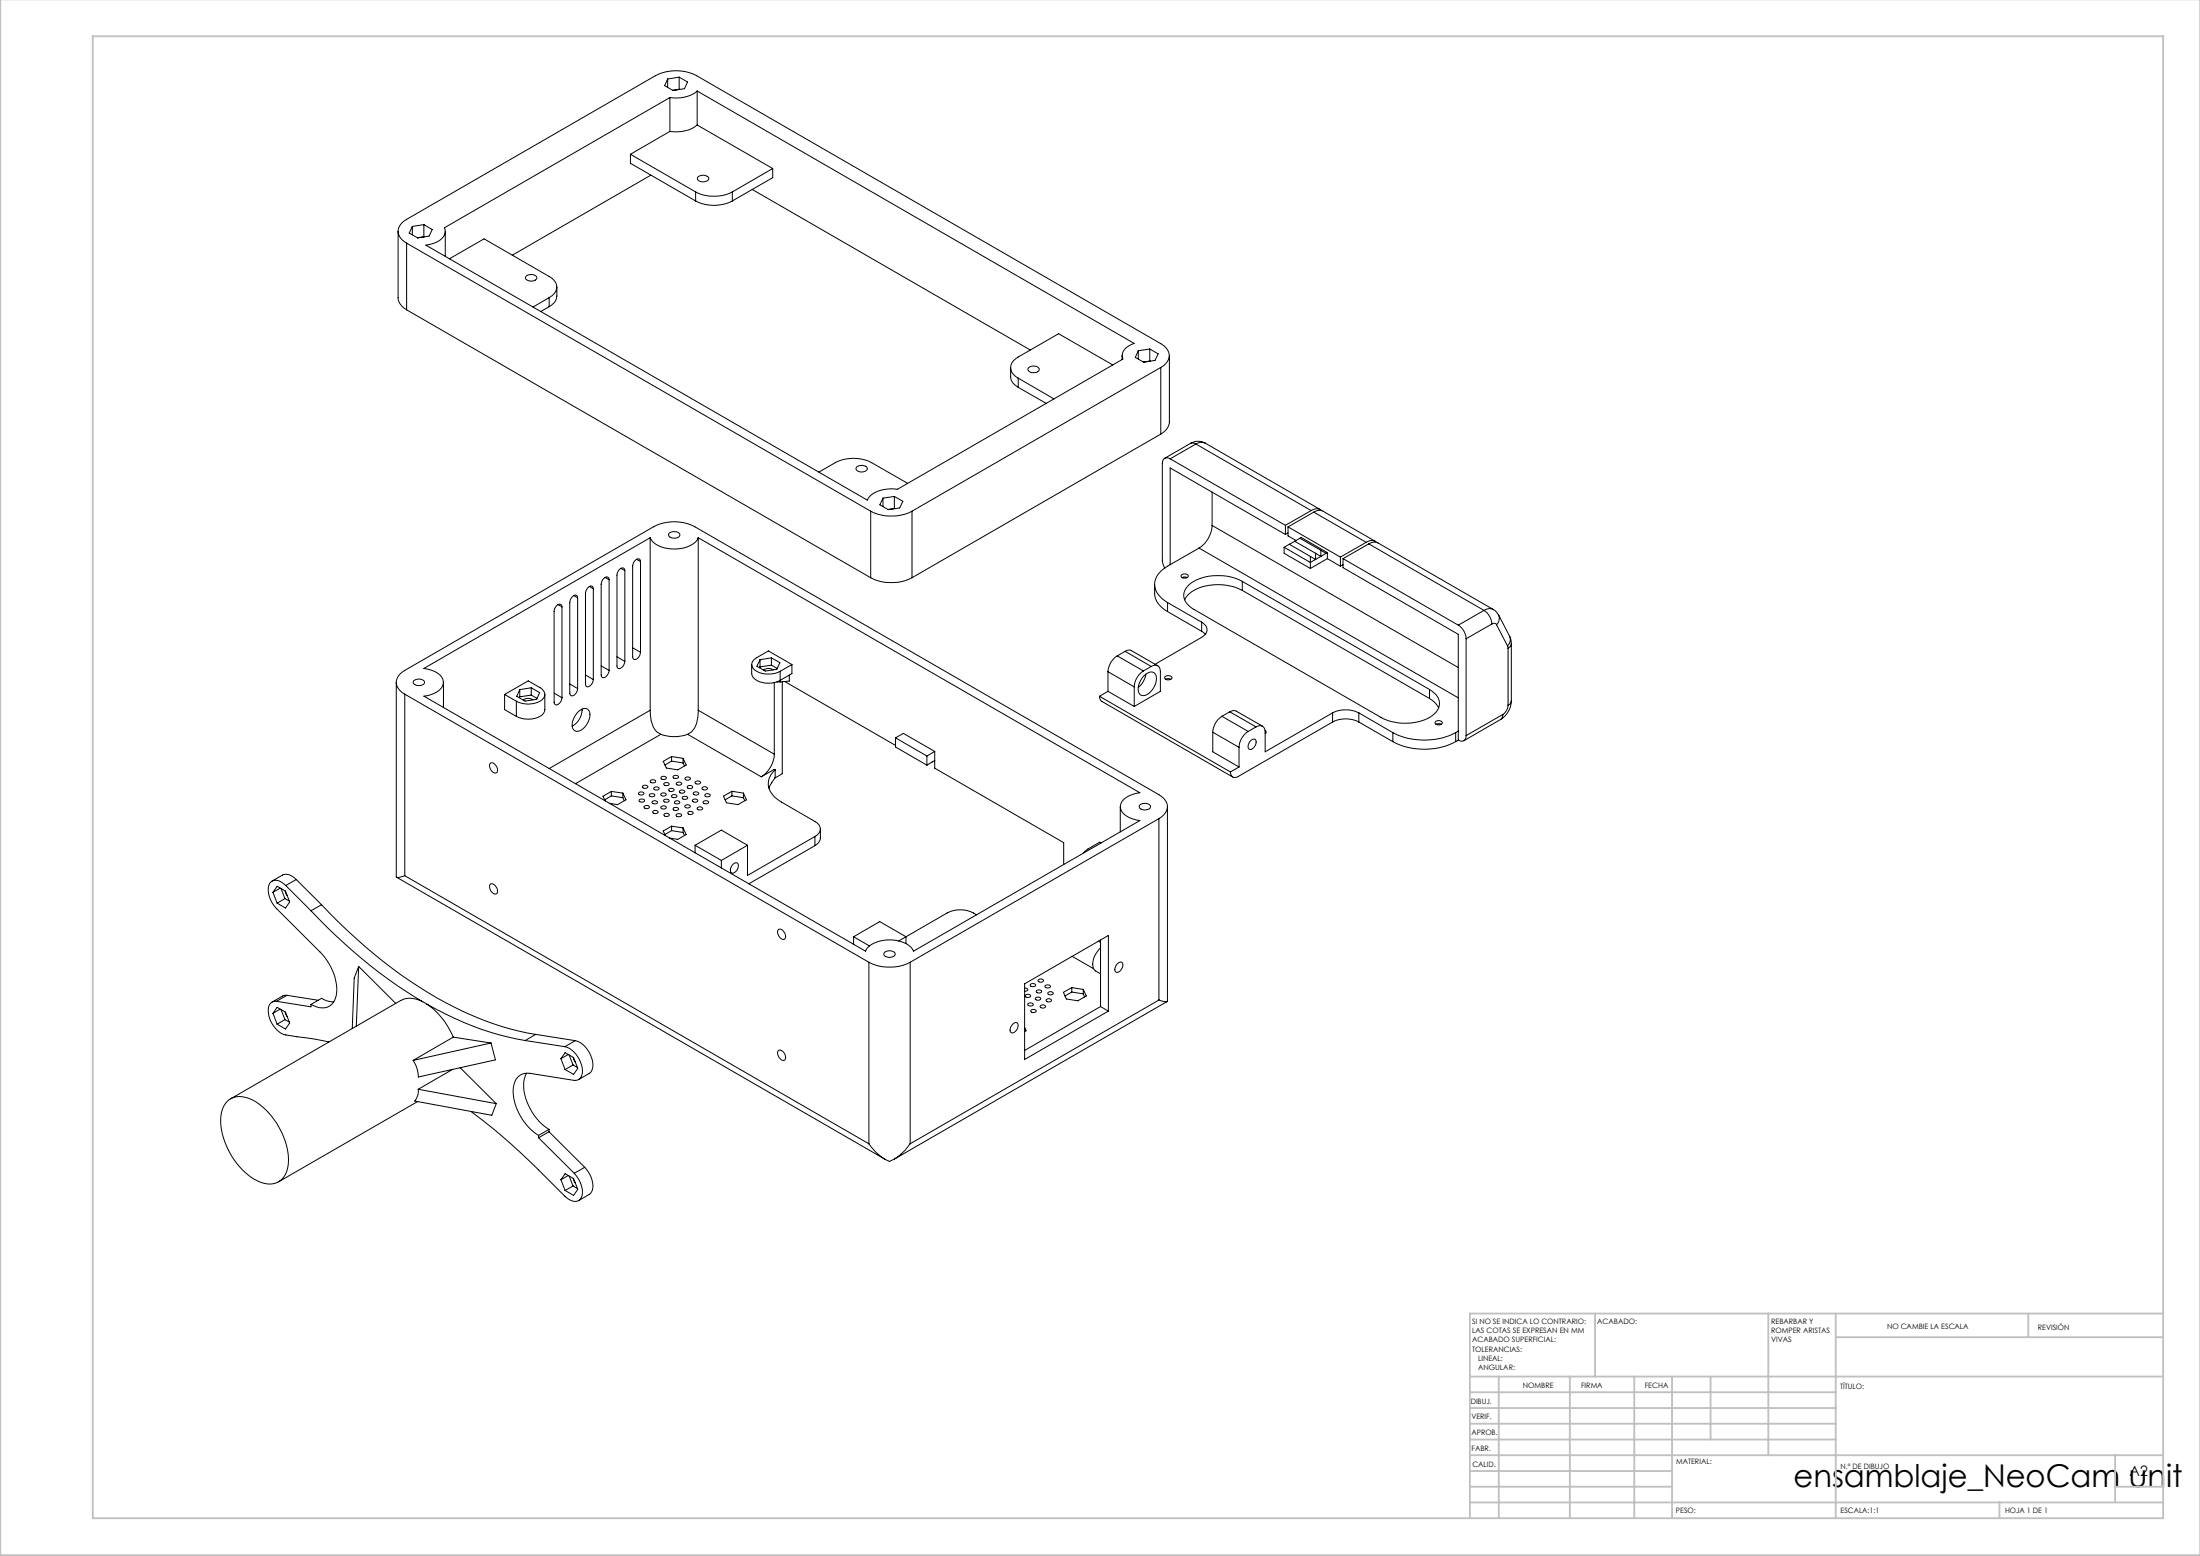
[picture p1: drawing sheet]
<svg xmlns="http://www.w3.org/2000/svg" width="594mm" height="420mm" viewBox="0 0 594 420" stroke-linecap="round" stroke-linejoin="round" font-family="sans-serif">
<g fill="none" stroke="#c0c0c0" stroke-width=".5">
<path d="M.1 -.1v419.9h594M25 9.8h559.1v400h-559.1zM430.7 354.6v17M477.4 354.6v38.2M495.7 354.6v55.2M547.7 354.6v6.3M584.1 354.6h-187.2v55.2M396.9 371.6h187.2M396.9 375.8h98.8M404.7 371.6v38.2M423.9 371.6v38.2M441.3 371.6v38.2"/>
<path d="M451.4 371.6v38.2M461.9 371.6v17M495.7 360.9h88.4M396.9 388.6h98.8M396.9 384.3h98.8M396.9 380.1h98.8M396.9 397.1h54.5M396.9 392.8h187.2M571.1 392.8v12.7M396.9 405.5h187.2M396.9 401.3h54.5M539.9 405.5v4.3"/>
<path d="M571.1 401.3h13"/>
</g>
<g fill="none" stroke="#000" stroke-width=".27">
<path d="M180.3 21.3v2.3M180.9 26.3v9.2M180.9 35.5l-10.7 6.1M183.4 20.8l2.2 1.3-.8 1.8-3.1 .5-2.2-1.3 .8-1.8M183.4 20.8l-3.1 .5M183.4 24.1l-1.8 .3M183.4 24.1h.1M183.4 20.8v3.3M188.2 24.6l118 68.1a3.9 3.9 0 0 0-3.2 3.6l.2 .6-60.9 35.2a8.6 8.6 0 0 0-7.8 2.3l-.3 .6-119.2-68.8a6.2 6.2 0 0 0 5.1-2.9l.1-.6-.2-1.2 60.9-35.2M188.2 24.6a9.3 9.3 0 0 1-7.3 1.7M188.2 33.7a9.4 9.4 0 0 1-7.3 1.8M188.2 33.7l20.4 11.8"/>
<path d="M188.2 24.6v9.1M170.2 41.6v2.5l17.6 10.1M170.2 41.6l17.6 10.2M175.7 47.3l-37.4 21.6M187.8 51.8a11.1 11.1 0 0 0 9.9 0M187.8 54.2a10.8 10.8 0 0 0 9.9 0M187.8 51.8v2.4M188.4 47.9a2 2 0 0 1 3 .2 1.71 1.71 0 0 1-1.5 1 1.71 1.71 0 0 1-1.6-1zM197.7 51.8v2.4M203.1 51.1l75.1 43.4M208.6 45.5v2.5l-10.9 6.2M208.6 45.5l-10.9 6.3"/>
<path d="M107.5 62.4v18a4 4 0 0 0 2.3 3.2M109.8 65.6a3.3 3.3 0 0 1-1.4-5.4l1.4-1 67.2-38.8a12.2 12.2 0 0 1 11.1 0l125.3 72.4a3.3 3.3 0 0 1 1.3 5.4l-1.3 1M109.8 65.6l125.3 72.4M109.8 65.6v18M111.3 61.1v2.3M114.4 60.6l2.3 1.4-.8 1.7-3.1 .5-2.3-1.3 .8-1.8M114.4 60.6l-3.1 .5M114.4 63.9l-1.7 .3M114.4 63.9h.1M114.4 60.6v3.3M120.2 62.4v6.8M121.3 69.9l9.4-5.4 17.6 10.1a3 3 0 0 1 2.1 2.9 3 3 0 0 1-2.1 2.8"/>
<path d="M142.1 74.5a1.79 1.79 0 0 1 2.9 .6 1.88 1.88 0 0 1-3.1-.1zM150.4 77.5a4.5 4.5 0 0 1-1.4 4.8l-.7 .5M109.8 83.6l125.3 72.3M148.3 80.3l-4.4 2.6M148.3 80.3v2.5M148.3 82.8l-2.3 1.3M272.9 99.2a4.4 4.4 0 0 0 1.3 4.9l.7 .4M277.8 99.2a1.75 1.75 0 0 1 2.8 .6 1.85 1.85 0 0 1-3.1-.1zM300.5 98.5l-14.7-8.4-10.9 6.3a3 3 0 0 0-2 2.8 3 3 0 0 0 2 2.9M303 96v1.1M307.3 94.7v2.2M310.4 94.2l2.3 1.3-.8 1.8-3.1 .5-2.3-1.3 .8-1.8"/>
<path d="M310.4 94.2l-3.1 .5M310.4 97.5l-1.7 .2M310.4 97.5h.1M310.4 94.2v3.3M313.4 99.2l-67.2 38.8M313.4 99.2v18M315.7 96v17.9a4 4 0 0 1-2.3 3.3M274.9 102.1l9.7 5.6M274.9 104.5l7.6 4.4M274.9 102.1v2.4M313.4 117.2l-67.2 38.7M321.4 119.7a1.5 1.5 0 0 1 1.5 .2"/>
<path d="M321.4 119.7l-6.9 4M322.9 119.9l31.1 17.9M322.9 119.9l-7 3.9M325.4 119.6a4 4 0 0 0-4 .1M325.4 119.6l-1.1-.2-1.4 .5M325.4 119.6l31.1 18M221.1 127.4l4.4-2.5a10.8 10.8 0 0 1 9.9 0l9.7 5.6M231.2 126.2a1.96 1.96 0 0 1 3 .2 1.56 1.56 0 0 1-2.5 .8 .73 .73 0 0 1-.5-1zM235.1 138a12.4 12.4 0 0 0 11.1 0M235.1 138v17.9M238.4 134.5v2.3M241.5 134l2.3 1.3-.9 1.8-3.1 .5-2.2-1.3 .8-1.8"/>
<path d="M241.5 134l-3.1 .5M241.5 137.2l-1.8 .3M241.5 137.2v.1M241.5 134v3.2M246.2 138v17.9M315.9 123.8a1.3 1.3 0 0 0-1.4-.1 1.3 1.3 0 0 0-.7 1.4v26.1l.2 1 .5 1.1M315.9 123.8l31.2 18M327.3 132.8v9M354 137.8l1.5-.5 .8 .2 .5 .3M354 137.8l-6.9 4M354.7 138.2l1-.4 1.3 .1 14.4 8.2M354.7 138.2l14.2 8.2"/>
<path d="M354.7 138.2l-6.9 4M159.1 158.3l1.1 .6M160.2 158.9l-.3-.6a1.62 1.62 0 0 0-1.8 1.8v24.5l.2 .7a1.67 1.67 0 0 0 1.9-1.9M160.2 158.9v24.5M163.4 155.9l1.1 .6M164.5 156.5l-.3-.7a1.62 1.62 0 0 0-1.9 1.9v24.5l.3 .6a1.52 1.52 0 0 0 1.8-1.4l.1-.4M164.5 156.5v24.5M167.6 153.4l1.1 .6M168.7 154l-.2-.6a1.64 1.64 0 0 0-1.9 1.8v24.6l.2 .6a1.67 1.67 0 0 0 1.9-1.9M168.7 154v24.5M171.9 151l1 .6M172.9 151.6l-.2-.7a1.62 1.62 0 0 0-1.9 1.9v24.5l.3 .6a1.62 1.62 0 0 0 1.8-1.8"/>
<path d="M172.9 151.6v24.5M175.5 145.2l-61.1 35.2 1.1 .2a5.1 5.1 0 0 1 4.2 3.3 3.3 3.3 0 0 1-2.4 3.2l-2.9 .8 119.3 68.8a6.6 6.6 0 0 1 5.9-3 7.9 7.9 0 0 1 6.7 2.5l.4 .5 61.1-35.2-1.1-.2a5.1 5.1 0 0 1-4.2-3.3 3.3 3.3 0 0 1 2.4-3.2l2.9-.8-119.3-68.8M175.5 145.2a6.6 6.6 0 0 0 6 3 7.9 7.9 0 0 0 6.7-2.4l.3-.6M175.5 145.2v46.5M180.7 143.9a1.89 1.89 0 0 1 2.9 .5 1.82 1.82 0 0 1-3.1 .1zM188.5 145.2v46.5M235.1 155.9a12.4 12.4 0 0 0 11.1 0M311.7 157.7a8.3 8.3 0 0 0 .4 4.1l1.2 1.8 1.9 1.5M315.9 152.4a6.1 6.1 0 0 0-4 6.3l.9 1.8 1 1.2 1.4 .9M319 155.2a1.17 1.17 0 0 1 1.9 .3 1.11 1.11 0 0 1-1.1 .6 1.11 1.11 0 0 1-.9-.7zM319.2 155.9l.5-.2 .9 .2M323.7 147.9l-7.8 4.5"/>
<path d="M323.7 147.9l70 40.5M327.3 141.8a7.8 7.8 0 0 1-3.6 6.1M327.3 141.8l66.4 38.4M335.4 156.9a14.1 14.1 0 0 0-14.3 .9 3.6 3.6 0 0 0 0 5.8l1.2 .9 50.6 29.2a14.2 14.2 0 0 0 13.7-.5 3.8 3.8 0 0 0 2.1-3.3 3.8 3.8 0 0 0-2.1-3.4l-.6-.4M335.4 159.4a14 14 0 0 0-14.3 .8l-1.2 1.7M335.4 156.9l50.6 29.2M335.4 156.9v2.5M335.4 159.4l50.6 29.1M346.7 147.7l7.1 4.1 2.8-1.6M346.7 147.7v1.6l7.1 4.1M347.1 144.3l-31.2-18v26.1M347.1 141.8v2.5"/>
<path d="M347.8 142.2l14.1 8.2M347.8 142.2v2.5l2.1 1.2M347.8 143.8l-.7 .5M348.1 146.9l-1.4 .8M348.1 146.9l5.7 3.3M349.6 146.1l-1.5 .8M349.6 146.1l5.6 3.2M351 145.3l-1.4 .8M351 145.3l.3-.2 7.1 4.1M351 145.3l5.6 3.2M353.8 150.2v3.2M355.2 149.3v1.7l-1.4-.8"/>
<path d="M355.2 149.3l1.4 .9M356.6 148.5v1.7M356.6 148.5l1.4 .8M358 149.3l-1.4 .9M358.4 150.8l3.5 2M358.4 149.2l-.4 .1M358.4 149.2v1.6M358.4 150.8l-4.6 2.6M361.9 150.4v2.4M362.6 150.8v2.4l31.1 18v28.6M362.6 150.8l31.1 18M362.6 152.4l-.7 .4"/>
<path d="M368.9 146.4l1.4-.5 .9 .1 .5 .4M368.9 146.4l-7 4M369.6 146.8l1.4-.5 1.1 .3 31.1 17.9M369.6 146.8l31.1 18M369.6 146.8l-7 4M150.7 163.2l1 .6M151.7 163.8l-.2-.6a1.59 1.59 0 0 0-1.9 1.8v24.5l.3 .7a1.61 1.61 0 0 0 1.8-1.9M151.7 163.8v24.5M154.9 160.7l1.1 .7M156 161.4l-.3-.7a1.67 1.67 0 0 0-1.9 1.9v24.5l.3 .6a1.62 1.62 0 0 0 1.9-1.8M156 161.4v24.5M162.3 179.8l2.2 1.2"/>
<path d="M166.6 177.3l2.1 1.2M170.8 174.9l2.1 1.2M203 179.4v2.4a3.1 3.1 0 0 0 2.7 2.4 6.7 6.7 0 0 0 4.9-.6l3.2-1.8v-2.4M205.2 178.1v1.9M208.3 177.6l2.3 1.3-.9 1.8-3.1 .4-2.2-1.3 .8-1.7M208.3 177.6l-3.1 .5M208.3 179.5l1.5 .9M208.3 179.5l-3.1 .5M208.3 177.6v1.9M213.8 179.4l-6.3-3.7-3.2 1.8a1.93 1.93 0 0 0-1.3 1.9 1.93 1.93 0 0 0 1.3 1.8 7.2 7.2 0 0 0 6.3 0M213.8 179.4l-3.2 1.8M301.7 177a5.2 5.2 0 0 0-2.5 4.3"/>
<path d="M301.7 177l7 4.1M303.8 175.8l.8-.3 .8 .1 7.2 4.1M303.8 175.8l-2.1 1.2M303.8 175.8l7 4.1M310.8 179.9a1.49 1.49 0 0 1 1.8-.2 1.49 1.49 0 0 1 .7 1.6v5.3l-7.1 4.1M310.8 179.9l-2.1 1.2M315.2 162.6l9.2 5.3M315.2 162.6v2.5M315.2 165.1l9.2 5.3M324.4 167.9a2.17 2.17 0 0 1 1.5 2.1 2.17 2.17 0 0 1-1.5 2l-12.5 7.3M324.4 170.4l1 .8M324.4 167.9v2.5"/>
<path d="M393.7 168.8a4.6 4.6 0 0 1 2.2 3.6M395.9 172.4v26.2M400.7 164.8a4.8 4.8 0 0 1 2.1 3.6M400.7 164.8l-7 4M402.8 168.4a.84 .84 0 0 1 1.3 .2M402.8 168.4l-6.9 4M403.2 164.5l.8 .7 .6 .8M403.2 164.5l-1.1-.2-1.4 .5M404.1 168.6l2.9 5.8M404.6 166l.2 .8a2.4 2.4 0 0 1-.7 1.8M404.6 166l3 5.7M407 174.4l.2 .6"/>
<path d="M407.2 175v15.4M407.6 171.7l.4 1 .1 1M407.6 171.7l.1 .3a2.28 2.28 0 0 1-.7 2.4M408.1 173.7a1.42 1.42 0 0 1-.9 1.3M408.1 173.7v15.5M107 184.2v52.5l.5 .2 1.8-.5M109.3 187.4a3.3 3.3 0 0 1-1.3-5.4l1.3-1 67.2-38.8a12.2 12.2 0 0 1 11.1 0l125.3 72.3a3.3 3.3 0 0 1 1.4 5.4l-1.4 1.1M109.3 187.4l125.3 72.3M109.3 187.4v49M111.8 183.7a1.9 1.9 0 0 1 2.9 .5 1.85 1.85 0 0 1-3.2 .1zM119.7 184.2v6.8M136.2 187.4l6.4-3.6 3.2 1.8a1.94 1.94 0 0 1 1.3 1.8 1.94 1.94 0 0 1-1.3 1.9 7 7 0 0 1-6.4 0"/>
<path d="M136.2 187.4v4.1l3.2 1.9M136.2 187.4l3.2 1.9M139.4 189.3v4.1M140.3 188.1l-.1 .2M140.3 186.1v2M143.4 185.6l2.3 1.4-.8 1.8-3.1 .4-2.3-1.3 .8-1.8M143.4 185.6l-3.1 .5M143.4 187.6l-3.1 .5M143.4 187.6l1.6 .9M143.4 185.6v2M143.9 188.9a2.25 2.25 0 0 0-2.6 0M147.1 187.4v4.1a2.99 2.99 0 0 1-2.8 2.4l-1.7 .2a6.4 6.4 0 0 1-3.2-.7"/>
<path d="M149.6 187.1l2.1 1.2M153.8 184.6l2.2 1.3M156 192.2a1.88 1.88 0 0 1 3.1-.3 4.6 4.6 0 0 1-3.1 5.5 1.52 1.52 0 0 1-1.5-2l.7-2zM157.2 191.4a5.3 5.3 0 0 1-2.7 4.6M158.1 182.2l2.1 1.2M175.5 191.7a8.3 8.3 0 0 0 1.8 5.9l1.1 .6M175.5 191.7l-27.2 15.8M178.4 198.2a10.6 10.6 0 0 0 7.3 0M178.4 198.2l-23 13.3M185.7 198.2l19.8 11.5M188.5 191.7v.2a8.9 8.9 0 0 1-1.8 5.6l-1 .7M188.5 191.7l20.6 11.9"/>
<path d="M205.2 180l-.1 .3M208.7 180.8a2.3 2.3 0 0 0-2.6 .1M209.1 184.2v19.4M209.8 184.1h.8M210.6 181.2v2.9M211.2 184v24.9l-2 1.1M211.9 184l29.9 17.2M213.1 182.2v1.7l-2.5 .2M241.8 199.2l2.1-1.2 8.5 4.8M241.8 199.2l8.5 4.9M241.8 199.2v2.4l8.5 4.9M296.9 187.9l.1 .9 .5 .5 35.3 20.4"/>
<path d="M296.9 187.9l35.3 20.5M299.2 186.6l-2.3 1.3M299.2 186.6l7 4.1M299.2 181.3l7 4.1M299.2 181.3v5.3M306.2 185.4v5.3M308.6 182.7a2.4 2.4 0 0 1 3.1-1 4 4 0 0 1-1 5 1.94 1.94 0 0 1-3.2 .4 4.5 4.5 0 0 1 1.1-4.4zM308.7 181.1a5.5 5.5 0 0 0-2.5 4.3M309.4 182a5.8 5.8 0 0 1-2.1 3.5M314.6 182.7a1.23 1.23 0 0 1 1.8 .3 1.08 1.08 0 0 1-1 .5 1.08 1.08 0 0 1-.9-.7zM314.7 183.4l.5-.2 .9 .2M327.4 197.6v5.3l7.1 4.1"/>
<path d="M327.4 197.6l7.1 4.1M329.9 193.3a5.5 5.5 0 0 0-2.5 4.3M329.9 193.3l7.1 4.1M332 192.1l.9-.3 .8 .1 7.2 4.1M332 192.1l-2.1 1.2M332 192.1l7.1 4.1M337 197.4a5.5 5.5 0 0 0-2.5 4.3M339.1 196.2l-2.1 1.2M341.6 197.2l.3 .5-.3 .3M359.8 192.4a8.1 8.1 0 0 1 7.1 0M359.8 192.4l-18.2 10.5v-5.3a1.51 1.51 0 0 0-.7-1.6 1.51 1.51 0 0 0-1.8 .2M359.8 194.9l-25.4 14.7a1.3 1.3 0 0 1-1.5 .1 1.3 1.3 0 0 1-.7-1.3"/>
<path d="M359.8 194.9a7.8 7.8 0 0 1 7.1 0M359.8 192.4v2.5M366.9 192.4l9.2 5.3M366.9 192.4v2.5M366.9 194.9l9.2 5.3M376.1 197.7a18.8 18.8 0 0 0 16.9 0M376.1 197.7v2.5M386 188.5l1.7 1.4 .7 1.2M386 186.1v2.4M387.6 194.8a1.2 1.2 0 0 1 1.8 .3 1.08 1.08 0 0 1-1 .6 1.08 1.08 0 0 1-.9-.7zM387.7 195.5l.8-.2 .6 .2M393 197.7v2.5"/>
<path d="M393.7 197.3l-.7 .4M393.7 199.8l-.7 .4M395.9 198.6a1.29 1.29 0 0 1-.7 1.3 1.29 1.29 0 0 1-1.5-.1M405.1 194.2l-9.8 5.7M405.8 192.8l-.2 .9-.5 .5M405.8 192.8l-9.9 5.8M407.2 190.4a3.2 3.2 0 0 1-1.4 2.4M408.1 189.2a6.2 6.2 0 0 1-3 5M408.1 189.2a1.32 1.32 0 0 1-.9 1.2M132.3 206.1a1.23 1.23 0 0 1 1.8 .9 1.2 1.2 0 0 1-.3 1.7 2.01 2.01 0 0 1-1.5-2.6zM165.1 213.6l-2.3 1.3 .6 1.3M165.1 213.6l3.1 .5"/>
<path d="M165.1 214.8l-1.8 1.1M165.1 214.8l3.1 .5M165.1 213.6v1.2M168.2 214.1l.8 1.8-2.3 1.3-2.2-.4M168.2 215.3l.4 .8M168.2 214.1v1.2M172.4 214a.75 .75 0 0 1 .8-.3 .75 .75 0 0 1 .6 .6 .75 .75 0 0 1-.8 .3 .75 .75 0 0 1-.6-.6zM172.6 215.9a.8 .8 0 0 1 .8-.3 .8 .8 0 0 1 .6 .7 .8 .8 0 0 1-.8 .2 .8 .8 0 0 1-.6-.6zM173.5 212.2a.76 .76 0 0 1 .8-.3 .76 .76 0 0 1 .6 .6 .75 .75 0 0 1-.8 .3 .75 .75 0 0 1-.6-.6zM173.9 217.7a.75 .75 0 0 1 .8-.3 .75 .75 0 0 1 .6 .6 .76 .76 0 0 1-.8 .3 .76 .76 0 0 1-.6-.6zM175.4 214.5a.77 .77 0 0 1 .8-.3 .77 .77 0 0 1 .5 .6 .77 .77 0 0 1-.8 .3 .77 .77 0 0 1-.5-.6zM175.6 210.7a.76 .76 0 0 1 .8-.3 .76 .76 0 0 1 .6 .7 .77 .77 0 0 1-.8 .3 .77 .77 0 0 1-.6-.7z"/>
<path d="M176.1 216.4a.8 .8 0 0 1 .8-.3 .8 .8 0 0 1 .6 .6 .78 .78 0 0 1-.8 .3 .78 .78 0 0 1-.6-.6zM176.2 219a.78 .78 0 0 1 .9-.3 .78 .78 0 0 1 .6 .6 .78 .78 0 0 1-.9 .3 .78 .78 0 0 1-.6-.6zM176.5 212.7a.78 .78 0 0 1 .8-.3 .78 .78 0 0 1 .6 .6 .78 .78 0 0 1-.8 .3 .78 .78 0 0 1-.6-.6zM178.4 214.3a.78 .78 0 0 1 .8-.3 .78 .78 0 0 1 .6 .6 .78 .78 0 0 1-.8 .3 .78 .78 0 0 1-.6-.6zM178.5 209.8a.78 .78 0 0 1 .8-.3 .78 .78 0 0 1 .6 .6 .78 .78 0 0 1-.8 .3 .78 .78 0 0 1-.6-.6zM178.5 217.8a.75 .75 0 0 1 .8-.3 .75 .75 0 0 1 .5 .6 .76 .76 0 0 1-.7 .3 .76 .76 0 0 1-.6-.6zM179.2 216a.8 .8 0 0 1 .8-.3 .8 .8 0 0 1 .6 .6 .8 .8 0 0 1-.8 .3 .8 .8 0 0 1-.6-.6zM179.2 211.5a.77 .77 0 0 1 .9-.3 .77 .77 0 0 1 .5 .6 .78 .78 0 0 1-.8 .3 .78 .78 0 0 1-.6-.6zM179.3 219.8a.75 .75 0 0 1 .8-.3 .75 .75 0 0 1 .6 .6 .76 .76 0 0 1-.8 .3 .76 .76 0 0 1-.6-.6zM180.6 213.1a.76 .76 0 0 1 .8-.3 .76 .76 0 0 1 .6 .6 .75 .75 0 0 1-.8 .3 .75 .75 0 0 1-.6-.6zM181.3 204.2l-2.2 1.3 .8 1.8 3.1 .5 2.3-1.3-.9-1.8M181.3 204.2l3.1 .5"/>
<path d="M181.3 204.2v1.2M181.3 205.4l-1.8 1.1M181.3 205.4l3.1 .5M181.5 214.6l.5-.1 .7 .2a.69 .69 0 0 1-.6 .6 .69 .69 0 0 1-.7-.6zM181.8 209.5a.8 .8 0 0 1 .8-.2 .8 .8 0 0 1 .6 .6 .8 .8 0 0 1-.9 .3 .8 .8 0 0 1-.5-.7zM181.8 218.2a.78 .78 0 0 1 .8-.3 .78 .78 0 0 1 .6 .6 .77 .77 0 0 1-.8 .3 .77 .77 0 0 1-.6-.6zM182.1 216.4a.76 .76 0 0 1 .8-.3 .76 .76 0 0 1 .6 .6 .75 .75 0 0 1-.8 .3 .75 .75 0 0 1-.6-.6zM182.7 219.7h.9l.4 .2a.69 .69 0 0 1-.7 .6 .69 .69 0 0 1-.7-.6zM182.8 211.2l.5-.1 .7 .3a.7 .7 0 0 1-.7 .5 .7 .7 0 0 1-.7-.5zM183.6 213.4l.5-.2 .8 .3a.69 .69 0 0 1-.7 .6 .69 .69 0 0 1-.7-.6zM184.3 215.2a.78 .78 0 0 1 .8-.3 .78 .78 0 0 1 .5 .6 .77 .77 0 0 1-.8 .3 .77 .77 0 0 1-.5-.6zM184.4 204.7v1.2"/>
<path d="M184.4 205.9l.4 .8M184.9 217.5a.78 .78 0 0 1 .8-.3 .78 .78 0 0 1 .6 .6 .78 .78 0 0 1-.8 .3 .78 .78 0 0 1-.6-.6zM185.1 209.8l.6-.1 .7 .3a.69 .69 0 0 1-.7 .6 .69 .69 0 0 1-.7-.6zM185.7 219.3a.76 .76 0 0 1 .8-.3 .76 .76 0 0 1 .6 .6 .75 .75 0 0 1-.8 .3 .75 .75 0 0 1-.6-.6zM185.7 212.1l.9-.1 .4 .3a.69 .69 0 0 1-.7 .6 .69 .69 0 0 1-.7-.6zM187 216a.75 .75 0 0 1 .8-.4 .75 .75 0 0 1 .5 .7 .75 .75 0 0 1-.8 .3 .75 .75 0 0 1-.5-.6zM187.4 213.9l.8-.1 .4 .2a.69 .69 0 0 1-.7 .6 .69 .69 0 0 1-.7-.6zM187.7 211a.77 .77 0 0 1 .8-.2 .77 .77 0 0 1 .6 .6 .77 .77 0 0 1-.8 .3 .77 .77 0 0 1-.6-.7zM188.4 217.9l.9-.1 .4 .3a.7 .7 0 0 1-.7 .5 .7 .7 0 0 1-.7-.5zM189.6 212.6a.75 .75 0 0 1 .8-.3 .75 .75 0 0 1 .6 .7 .75 .75 0 0 1-.8 .3 .75 .75 0 0 1-.6-.7zM189.9 216.4a.8 .8 0 0 1 .8-.3 .8 .8 0 0 1 .6 .6 .8 .8 0 0 1-.8 .3 .8 .8 0 0 1-.6-.6zM190.3 214.5a.78 .78 0 0 1 .8-.3 .78 .78 0 0 1 .6 .6 .78 .78 0 0 1-.8 .3 .78 .78 0 0 1-.6-.6z"/>
<path d="M197.6 213.6l-2.3 1.3 .8 1.8 3.1 .5 2.3-1.3-.8-1.8M197.6 213.6l3.1 .5M197.6 214.8l-1.8 1.1M197.6 214.8l3.1 .5M197.6 213.6v1.2M200.7 215.3l.4 .8M200.7 214.1v1.2M209.1 203.6a7.6 7.6 0 0 1-3.6 6.1M209.3 207.8a4.8 4.8 0 0 0 .7 8.1l10 5.8a2.13 2.13 0 0 1 1.5 2.1 2.13 2.13 0 0 1-1.5 2M209.3 207.8a4.9 4.9 0 0 1-1.4 4.3l-.3 .6M209.3 207.8l-.2-.1-3.6 2M250.3 204.1v2.4"/>
<path d="M252.4 202.8v4.5l34.8 20.2v5.8M252.4 202.8l-2.1 1.3M252.4 205.3l-2.1 1.2M302.5 217.7v6.8M307.8 217.3a1.89 1.89 0 0 1 2.9 .5 1.84 1.84 0 0 1-3.1 .1zM315.2 217.7v52.5l-.3 .2-2-.5M334.5 207l-2.3 1.4M334.5 201.7v5.3M337.5 200.1l.3-.3a.77 .77 0 0 1 1-.3 .77 .77 0 0 1 .3 1.1 1.73 1.73 0 0 1-1.8 1.6l-.3-.7zM376.1 200.2a18.5 18.5 0 0 0 16.9 0M75.6 239.7l-1.9 1.2M75.9 239.9l1 2.7"/>
<path d="M77.2 239a2.99 2.99 0 0 0-4.1-.9 5 5 0 0 0 .3 5.5l1.3 1.7 11.7 11.6a14.3 14.3 0 0 1 4.4 11.9 3.9 3.9 0 0 1-6.1 2.7l-.7-.4M77.2 239l6.8 6.8M80 237.4a3.2 3.2 0 0 0-3.7-1.2l-2.9 1.6M80 237.4l6.8 6.8M80 237.4l-2.8 1.6M107.1 236.8l131.8 76.1M109.3 236.4l125.3 72.3M132.5 238.6a1.89 1.89 0 0 1 1.6 2.6 1.75 1.75 0 0 1-1.8-2.4zM181.3 223l3.1 .5M181.3 223l-2.2 1.3 .6 1.3M181.3 224.2l-1.8 1.1M181.3 224.2l3.1 .5"/>
<path d="M181.3 223v1.2M184.4 223.5l.9 1.8-2.3 1.3-2.2-.4M184.4 224.7l.4 .8M184.4 223.5v1.2M187.7 228.2l7.1 4.1M187.7 228.2l7.1-4.1 7 4.1M187.7 228.2v2M194.8 232.3v2M198 233.2a.76 .76 0 0 1 1.2-.1 1.96 1.96 0 0 1-1.5 2.6 1.33 1.33 0 0 1 0-2.1zM201.8 228.2l-7 4.1M220 225.8l-18.2 10.5v-8.1M220 225.8v2.5"/>
<path d="M220 228.3l-17.8 10.3M221.5 223.8v2.4a2.57 2.57 0 0 1-1.5 2.1M297.3 227.5l-.4-.2-3.2 1.9-1.1 1M312.9 221l-67.2 38.7M312.9 221v48.9M73.7 240.9l1.1-1.7 2.3 1.3 1.1 3-1.1 1.6-2.3-1.3M73.7 240.9l1.1 2.9M76.9 242.6l1.2 .6M76.9 242.6l-2.1 1.2M77 240.5l.5 1.2M84 245.8a139.3 139.3 0 0 0 30.1 24.6M86.8 244.2a128.6 128.6 0 0 0 38.6 29 72.6 72.6 0 0 0 19.2 6"/>
<path d="M86.8 244.2l-2.8 1.6M210.1 251a1.24 1.24 0 0 1 1.8 .9 1.2 1.2 0 0 1-.3 1.7 2.01 2.01 0 0 1-1.5-2.6zM230.5 252.9v2M230.5 252.9l4.2 2.4M230.5 252.9l7-4.1 7.1 4.1M234.6 259.7a12.4 12.4 0 0 0 11.1 0M234.6 259.7v49M238.8 257.1a1.85 1.85 0 0 1 2.9 .5 1.9 1.9 0 0 1-3.1 .1zM244.6 252.9l-2 1.1M244.6 252.9v1.8M245.7 259.7v49M263.7 246.9a7.7 7.7 0 0 0-8-.5l-11.1 6.5"/>
<path d="M289.5 258.1l5.8 3.4M296.5 254.1l.6 .3M297.1 255.9a5 5 0 0 0-1.6 5.9l1.6 1M297.1 253.7v18M73.7 273.5l1.1-1.6 2.3 1.3 1.1 2.9-1.1 1.7-2.3-1.3M73.7 273.5l1.1 3M74.6 270.3a2.07 2.07 0 0 0-2.2 2.5 7.1 7.1 0 0 0 4.8 6.5l8 1.2 3.6 .8M74.6 270.3l9.4 1.5v-.7M75.6 272.4l-1.9 1.1M75.9 272.5l1 2.7M76.9 275.2l1.2 .7M76.9 275.2l-2.1 1.3"/>
<path d="M77 273.2l.5 1.2M77.5 268.7h-.9l-3.2 1.8M77.5 268.7l-2.9 1.6M77.5 268.7l8.4 1.3M90.1 270.4l-1.9-.3-1.4-.6-2.8 1.6M96.8 260.9l10.1 9.9M96.8 260.9l-1.2 3.1-.5 13.6M96.8 260.9l-.6 16.1M114.1 270.4a6.1 6.1 0 0 0-5.9-.4l-45.9 26.6M114.1 270.4l1.2 .7M115.3 271.1a20.3 20.3 0 0 1 7.1 8.8M115.3 271.1a80.6 80.6 0 0 0 26.5 9.8"/>
<path d="M122.4 279.9l-10.9 6.3M122.4 279.9l10.2 1.6M144.6 279.2l-2.8 1.7M144.6 279.2l10.7 1.7M273.5 276.3a.79 .79 0 0 1 1.3-.1 2.01 2.01 0 0 1-1.6 2.6 1.28 1.28 0 0 1 0-2.1zM276.6 266.7l.7 .1 .2 .3-.2 .3-.7 .2M276.6 265.6l22.7-13.1v20.4l-22.7 13.1zM276.6 277.4l.4 .8-.4 .3M277 268.5l.5-.1 .7 .3a.7 .7 0 0 1-.7 .5 .7 .7 0 0 1-.6-.5zM277.5 271a.8 .8 0 0 1 .8-.3 .8 .8 0 0 1 .6 .6 .8 .8 0 0 1-.8 .3 .8 .8 0 0 1-.6-.6zM278.3 265.6l.9-.1 .4 .2a.69 .69 0 0 1-.7 .6 .69 .69 0 0 1-.7-.6zM278.5 272.6l.5-.1 .7 .2a.69 .69 0 0 1-.7 .6 .69 .69 0 0 1-.7-.6z"/>
<path d="M279.7 269.3l.9-.1 .4 .2a.69 .69 0 0 1-.7 .6 .69 .69 0 0 1-.7-.6zM280 267.3l.5-.1 .7 .3a.69 .69 0 0 1-.7 .6 .69 .69 0 0 1-.7-.6zM280.3 264.5a.75 .75 0 0 1 .8-.3 .75 .75 0 0 1 .6 .6 .75 .75 0 0 1-.8 .4 .75 .75 0 0 1-.6-.7zM281 271.4l.9-.1 .4 .2a.69 .69 0 0 1-.7 .6 .69 .69 0 0 1-.7-.6zM282.2 266.1a.77 .77 0 0 1 .8-.3 .77 .77 0 0 1 .6 .6 .77 .77 0 0 1-.8 .3 .77 .77 0 0 1-.6-.6zM282.5 269.9a.78 .78 0 0 1 .8-.4 .78 .78 0 0 1 .6 .7 .78 .78 0 0 1-.8 .3 .78 .78 0 0 1-.6-.6zM282.9 268a.78 .78 0 0 1 .8-.4 .78 .78 0 0 1 .6 .7 .78 .78 0 0 1-.8 .3 .78 .78 0 0 1-.6-.6zM289.4 266.6l-2.3 1.2 .8 1.8 3.1 .5 2.3-1.3-.8-1.7M289.4 266.6l3.1 .5M289.4 267.8l-1.9 1M289.4 267.8l3.1 .5M289.4 266.6v1.2"/>
<path d="M292.5 268.3l.3 .8M292.5 267.1v1.2M297.1 271.7l2.2 1.2M297.1 271.7l-20.5 11.8M301.5 260.4a1.09 1.09 0 0 1 1.6-.5 2.06 2.06 0 0 1-1.6 2.6 1.33 1.33 0 0 1 0-2.1zM312.9 269.9l-67.2 38.8M315.1 270.4l-73.6 42.5M61.5 297.1a5.9 5.9 0 0 1 7 0 20 20 0 0 1 9.4 16.9 5.4 5.4 0 0 1-4.7 5.6 11.4 11.4 0 0 1-8.6-4.7 18.8 18.8 0 0 1-4.8-14.6l.5-1.5zM112.7 297.3l-37.5 21.7M112.9 294a4 4 0 0 1-.9 3.2l20.8 3.8 1.2-3.1M112.9 294l21.1 3.9M122.2 288.6l-9.3 5.4"/>
<path d="M124.2 288.2l9.8 9.7M132.6 281.5l1.2 4.6-20.8 4.6a8.3 8.3 0 0 0-1.5-4.5M132.6 281.5l-21.1 4.7M141.8 280.9l10.7 1.6M142.2 289.7a10.4 10.4 0 0 0 1 9.6 14.1 14.1 0 0 0 5 5.6M151.4 285.8l1.2-1.7 2.3 1.4 1.1 2.9-1.1 1.6-2.3-1.3M151.4 285.8l1.2 2.9M152.5 282.5a7 7 0 0 1 4.6 7.7 1.84 1.84 0 0 1-2.1 1.4l-11.9-1.9a3.7 3.7 0 0 0-4.4 3.5 14.6 14.6 0 0 0 6.7 13.3M153.4 284.6l-2 1.2M153.7 284.8l1 2.7M154.7 287.5l1.2 .6M154.7 287.5l-2.1 1.2"/>
<path d="M154.8 285.4l.5 1.2M155.3 280.9a7 7 0 0 1 4.6 7.7l-.8 1.1-2.9 1.7M155.3 280.9l-2.8 1.6M210.1 283.7a1.19 1.19 0 0 1 1.8 .9 1.2 1.2 0 0 1-.3 1.7 2.01 2.01 0 0 1-1.5-2.6zM127.2 300a162 162 0 0 1 18.2 15.8l7.1 7.1a2.98 2.98 0 0 0 4.2 .8 5.3 5.3 0 0 0-.8-5.9l-.9-1.1M145.4 306.5v.6M145.4 307.1l9.6 9.6M148.2 304.9l-2.8 1.6M148.2 305.5l-2.8 1.6M148.2 305.5l9.7 9.6M148.2 304.9v.6M151.4 318.4l1.2-1.6 2.3 1.3 1.1 2.9-1.1 1.7-2.3-1.4"/>
<path d="M151.4 318.4l1.2 2.9M153.4 317.3l-2 1.1M153.7 317.4l1 2.7M154.8 318.1l.5 1.2M157.9 315.1a6.6 6.6 0 0 1 1.8 6.6l-.5 .7-3 1.7M157.9 315.1l-2.9 1.6M234.6 308.7a13 13 0 0 0 5.6 4.8 12.7 12.7 0 0 0 5.5-4.8M154.7 320.1l1.2 .7M154.7 320.1l-2.1 1.2"/>
</g>
<text font-size="8.5" x="484.2" y="401.5">ensamblaje_NeoCam unit</text>
<text font-size="3.9" x="575" y="398.4">A2</text>
<g font-size="2">
<text x="397.5" y="357.4">SI NO SE INDICA LO CONTRARIO:</text>
<text x="397.5" y="359.9">LAS COTAS SE EXPRESAN EN MM</text>
<text x="431.2" y="357.4">ACABADO:</text>
<text x="478.2" y="357.3">REBARBAR Y</text>
<text x="478.2" y="359.8">ROMPER ARISTAS</text>
<text x="509.5" y="358.8">NO CAMBIE LA ESCALA</text>
<text x="550.2" y="359">REVISIÓN</text>
<text x="397.5" y="362.4">ACABADO SUPERFICIAL:</text>
<text x="397.5" y="364.9">TOLERANCIAS:</text>
<text x="478.2" y="362.3">VIVAS</text>
<text x="399.1" y="367.4">LINEAL:</text>
<text x="399.1" y="369.9">ANGULAR:</text>
<text x="411.2" y="374.8">NOMBRE</text>
<text x="426.9" y="374.7">FIRMA</text>
<text x="444.1" y="374.7">FECHA</text>
<text x="496.8" y="375">TÍTULO:</text>
<text x="397.1" y="378.9">DIBUJ.</text>
<text x="397.3" y="383.1">VERIF.</text>
<text x="397.3" y="387.2">APROB.</text>
<text x="397.3" y="391.6">FABR.</text>
<text x="397.5" y="395.9">CALID.</text>
<text x="452.5" y="395.3">MATERIAL:</text>
<text x="497" y="396.4">N.º DE DIBUJO</text>
<text x="452.5" y="408.3">PESO:</text>
<text x="497" y="408.4">ESCALA:1:1</text>
<text x="541.4" y="408.4">HOJA 1 DE 1</text>
</g>
</svg>
